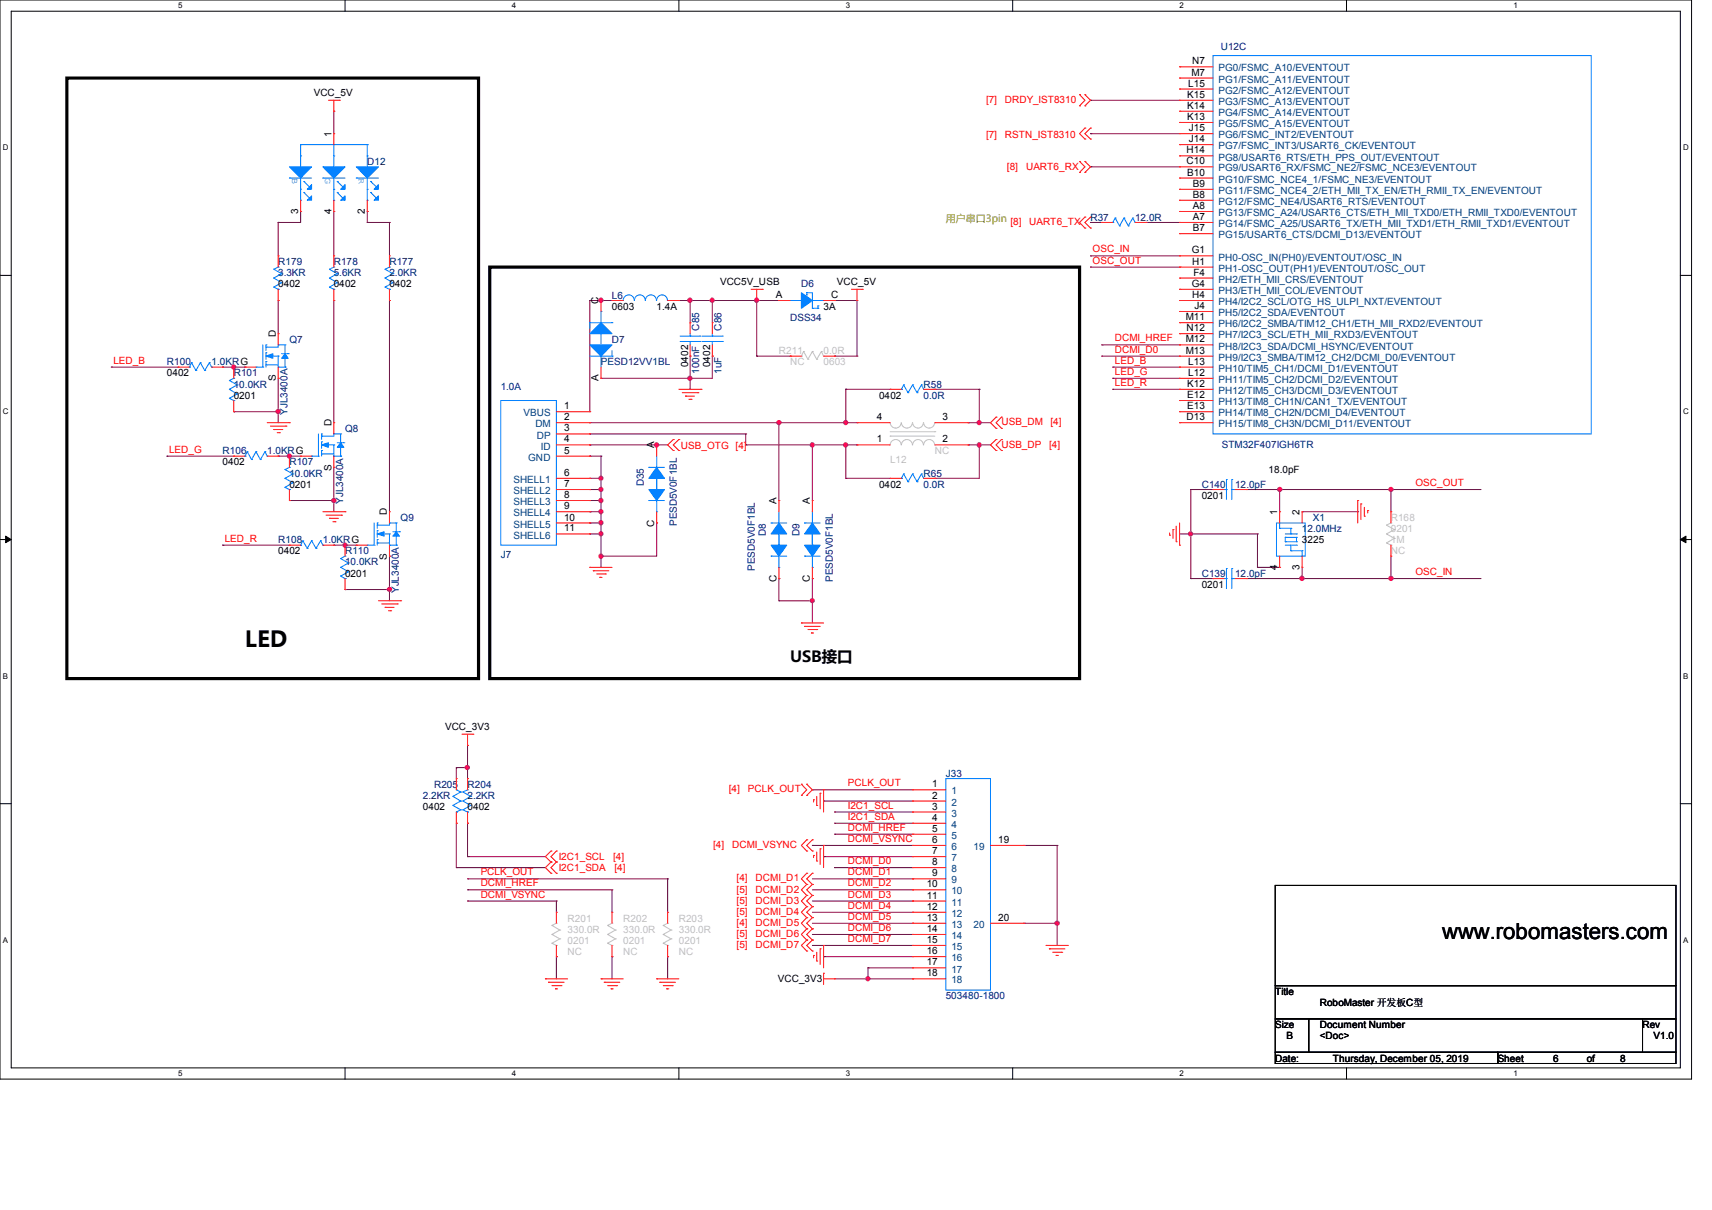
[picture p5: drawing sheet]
<svg xmlns="http://www.w3.org/2000/svg" width="297mm" height="210mm" viewBox="0 0 297 210" stroke-linecap="round" stroke-linejoin="round" font-family="sans-serif">
<path d="M0 0h293.5v187.3h-293.5zM1.9 1.9h289.6v183.4h-289.6z" fill="none" stroke="#000" stroke-width=".17"/>
<g fill="#fff">
<path d="M30.9 .2h.8v1.5h-.8z"/>
<path d="M30.9 185.5h.8v1.6h-.8z"/>
</g>
<path d="M59.9 0v1.9M59.9 185.3v2" fill="none" stroke="#000" stroke-width=".17"/>
<g fill="#fff">
<path d="M88.8 .2h.8v1.5h-.8z"/>
<path d="M88.8 185.5h.8v1.6h-.8z"/>
</g>
<path d="M117.8 0v1.9M117.8 185.3v2" fill="none" stroke="#000" stroke-width=".17"/>
<g fill="#fff">
<path d="M146.7 .2h.8v1.5h-.8z"/>
<path d="M146.7 185.5h.8v1.6h-.8z"/>
</g>
<path d="M175.7 0v1.9M175.7 185.3v2" fill="none" stroke="#000" stroke-width=".17"/>
<g fill="#fff">
<path d="M204.6 .2h.8v1.5h-.8z"/>
<path d="M204.6 185.5h.8v1.6h-.8z"/>
</g>
<path d="M233.6 0v1.9M233.6 185.3v2" fill="none" stroke="#000" stroke-width=".17"/>
<g fill="#fff">
<path d="M262.6 .2h.7v1.5h-.7z"/>
<path d="M262.6 185.5h.7v1.6h-.7z"/>
<path d="M.5 24.8h1v1.6h-1z"/>
<path d="M292 24.8h1v1.6h-1z"/>
<path d="M.5 70.7h1v1.5h-1z"/>
<path d="M292 70.7h1v1.5h-1z"/>
</g>
<path d="M0 47.8h1.9M291.5 47.8h2" fill="none" stroke="#000" stroke-width=".17"/>
<g fill="#fff">
<path d="M.5 116.5h.9v1.6h-.9z"/>
<path d="M292 116.5h.9v1.6h-.9z"/>
</g>
<path d="M0 93.6h1.9M291.5 93.6h2" fill="none" stroke="#000" stroke-width=".17"/>
<path d="M1 93l.9 .6-.9 .6zM291.5 93.6l1-.6v1.2z" fill="#000" stroke="#000" stroke-width=".17"/>
<g fill="#fff">
<path d="M.5 162.4h.9v1.5h-.9z"/>
<path d="M292 162.4h.9v1.5h-.9z"/>
</g>
<path d="M0 139.5h1.9M291.5 139.5h2M221.2 153.7h69.5v17.4h-69.5zM221.2 171.1h69.5v5.7h-69.5zM221.2 176.8h5.8v5.8h-5.8zM227 176.8h57.9v5.8h-57.9zM284.9 176.8h5.8v5.8h-5.8zM221.2 182.6h38.6v2h-38.6zM259.8 182.6h30.9v2h-30.9z" fill="none" stroke="#000" stroke-width=".17"/>
<path d="M11.6 13.5h71.4v104.3h-71.4zM85 46.4h102.3v71.4h-102.3z" fill="none" stroke="#000" stroke-width=".55"/>
<g fill="none" stroke="#800040" stroke-width=".17">
<path d="M57.9 19.3h.1M57.9 19.3v3.9M189.2 17.4h.1M189.2 17.4h15.4M48.3 38.6h.1M48.3 38.6v5.8M52.2 36.7h.1M52.2 36.7v1.9h-3.9M57.9 36.7h.1M57.9 36.7v7.7M63.7 38.6h.1M63.7 36.7h.1"/>
<path d="M63.7 38.6h3.9M63.7 36.7v1.9M67.6 38.6h.1M67.6 38.6v5.8M189.2 23.2h.1M189.2 38.6h.1M189.2 29h.1M189.2 23.2h15.4M189.2 38.6h1.9M189.2 29h15.4M198.8 38.6h.1M198.8 38.6h5.8"/>
<path d="M48.3 52.2h.1M48.3 52.2v5.7M57.9 52.2h.1M57.9 52.2v21.2M67.6 52.2h.1M67.6 52.2v36.6M102.3 52.2h.1M102.3 52.2h3.9M102.3 52.2v19.3M104.3 52.2h.1M117.8 52.2h.1M117.8 52.2h17.3"/>
<path d="M119.7 52.2h.1M119.7 52.2v3.8M123.6 52.2h.1M123.6 52.2v3.8M131.3 52.2h.1M131.3 52.2v9.6M144.8 52.2h.1M144.8 52.2h3.9v9.6M189.2 46.4h.1M189.2 44.4h.1M189.2 46.4h15.4M189.2 44.4h15.4"/>
<path d="M191.1 59.9h.1M191.1 59.9h13.5M19.3 63.7h.1M19.3 63.7h11.6M29 79.2h.1M29 79.2h11.6M38.6 63.7h.1M38.6 63.7h3.9M40.6 71.5h.1M40.6 63.7h.1M40.6 71.5h7.7M48.3 65.7h.1"/>
<path d="M48.3 71.5h.1M48.3 79.2h.1M48.3 65.7v7.7M48.3 79.2h3.9M50.2 79.2h.1M102.3 73.4h.1M102.3 79.2h.1M102.3 75.3h.1M102.3 77.2h.1M102.3 79.2h2M102.3 73.4h46.4M102.3 77.2h13.5"/>
<path d="M102.3 75.3h27.1M104.3 65.7h.1M104.3 79.2h.1M104.3 79.2v19.3M113.9 77.2h.1M119.7 61.8h.1M119.7 65.7h.1M119.7 61.8v5.8M123.6 61.8h.1M123.6 61.8v3.9h-19.3M129.4 77.2h.1M129.4 75.3h.1"/>
<path d="M129.4 77.2h19.3M129.4 75.3v1.9M131.3 61.8h.1M131.3 61.8h5.8M135.1 73.4h.1M135.1 73.4v13.5M137.1 61.8h.1M140.9 77.2h.1M140.9 77.2v9.7M144.8 61.8h.1M144.8 61.8h3.9M146.7 73.4h.1"/>
<path d="M146.7 77.2h.1M146.7 67.6h.1M146.7 67.6h7.7M146.7 67.6v5.8M146.7 77.2v5.8M148.7 61.8h.1M162.2 67.6h.1M162.2 67.6h7.7M168 73.4h.1M168 77.2h.1M168 73.4h3.8M168 77.2h3.8"/>
<path d="M169.9 73.4h.1M169.9 77.2h.1M169.9 67.6h.1M169.9 77.2v5.8h-7.7M169.9 67.6v5.8M191.1 61.8h.1M191.1 61.8h13.5M193 63.7h.1M193 65.7h.1M193 67.6h.1M193 63.7h11.6M193 65.7h11.6"/>
<path d="M193 67.6h11.6M38.6 94.6h.1M38.6 94.6h11.6M50.2 86.9h.1M50.2 86.9h7.7M57.9 81.1h.1M57.9 86.9h.1M57.9 94.6h.1M57.9 81.1v7.7M57.9 94.6h3.9M59.9 94.6h.1M67.6 96.5h.1"/>
<path d="M67.6 96.5v7.8M102.3 88.8h.1M102.3 92.7h.1M102.3 85h.1M102.3 83h.1M102.3 90.8h.1M102.3 86.9h.1M102.3 85h2M102.3 86.9h2M102.3 83h2M102.3 88.8h2M102.3 92.7h2"/>
<path d="M102.3 90.8h2M104.3 86.9h.1M104.3 85h.1M104.3 83h.1M104.3 92.7h.1M104.3 90.8h.1M104.3 88.8h.1M104.3 96.5h.1M113.9 90.8h.1M113.9 90.8v5.7h-9.6M146.7 83h.1M146.7 83h7.7"/>
<path d="M162.2 83h.1M204.6 92.7h13.5M206.6 85h.1M206.6 92.7h.1M206.6 85h3.8M206.6 85v15.4M216.2 85h40.6M218.1 98.5h.1M218.1 92.7h.1M218.1 98.5h3.9M218.1 92.7v5.8M222 85h.1"/>
<path d="M222 85v3.8M225.9 88.8h9.6M225.9 98.5v1.9M235.5 88.8h.1M241.3 85h.1M241.3 85v3.8M241.3 96.5v3.9M256.8 85h.1M59.9 102.3h.1M59.9 102.3h7.7M67.6 102.3h.1M135.1 100.4h.1"/>
<path d="M135.1 104.3h.1M135.1 100.4v3.9M135.1 104.3h5.8M140.9 104.3h.1M140.9 100.4h.1M140.9 100.4v7.7M206.6 100.4h.1M206.6 100.4h3.8M216.2 100.4h40.6M225.9 100.4h.1M241.3 100.4h.1M256.8 100.4h.1"/>
<path d="M79.2 133.2h.1M79.2 133.2h1.9M79.2 133.2v1.9M81.1 129.4h.1M81.1 133.2h.1M81.1 129.4v5.7M140.9 137.1h.1M140.9 137.1h17.4M142.9 139h.1M142.9 139h15.4M79.2 150.6h.1M79.2 142.9h.1"/>
<path d="M79.2 150.6h15.4M79.2 142.9v7.7M81.1 152.5h.1M81.1 154.4h.1M81.1 156.4h.1M81.1 148.7h.1M81.1 142.9h.1M81.1 148.7h13.5M81.1 152.5h34.7M81.1 154.4h25.1M81.1 156.4h15.4M81.1 142.9v5.8"/>
<path d="M96.5 156.4h.1M96.5 156.4v1.9M106.2 154.4h.1M106.2 154.4v3.9M115.8 152.5h.1M115.8 152.5v5.8M140.9 146.7h.1M140.9 146.7h17.4M140.9 152.5h17.4M140.9 154.4h17.4M140.9 156.4h17.4M140.9 158.3h17.4"/>
<path d="M142.9 148.7h.1M142.9 148.7h15.4M144.8 140.9h.1M144.8 142.9h.1M144.8 144.8h.1M144.8 150.6h.1M144.8 140.9h13.5M144.8 142.9h13.5M144.8 150.6h13.5M144.8 144.8h13.5M158.3 152.5h.1M158.3 154.4h.1"/>
<path d="M158.3 156.4h.1M158.3 158.3h.1M177.6 146.7h5.8M183.4 146.7h.1M183.4 146.7v17.4M96.5 166h.1M96.5 166v3.9M106.2 166h.1M106.2 166v3.9M115.8 166h.1M115.8 166v3.9M140.9 160.2h17.4"/>
<path d="M140.9 162.2h17.4M140.9 164.1h17.4M142.9 166h.1M142.9 166h15.4M144.8 169.9h13.5M150.6 169.9h.1M150.6 168h.1M150.6 168h7.7M150.6 168v1.9M158.3 169.9h.1M158.3 160.2h.1M158.3 162.2h.1"/>
<path d="M158.3 164.1h.1M177.6 160.2h5.8M183.4 160.2h.1M183.4 164.1h.1"/>
</g>
<g fill="#f0f" stroke="#f0f" stroke-width=".17">
<circle cx="225.8" cy="100.4" r=".38"/>
<circle cx="222" cy="84.9" r=".37"/>
<circle cx="48.3" cy="71.4" r=".38"/>
<circle cx="40.5" cy="63.7" r=".36"/>
<circle cx="50.2" cy="79.1" r=".36"/>
<circle cx="57.9" cy="86.9" r=".38"/>
<circle cx="67.6" cy="102.3" r=".37"/>
<circle cx="59.8" cy="94.6" r=".36"/>
<circle cx="146.7" cy="73.3" r=".36"/>
<circle cx="169.9" cy="77.2" r=".37"/>
<circle cx="146.7" cy="77.2" r=".37"/>
<circle cx="169.9" cy="73.3" r=".36"/>
<circle cx="135.1" cy="73.3" r=".37"/>
<circle cx="140.9" cy="104.2" r=".36"/>
<circle cx="140.9" cy="77.2" r=".37"/>
<circle cx="119.7" cy="65.6" r=".37"/>
<circle cx="104.2" cy="52.1" r=".37"/>
<circle cx="104.2" cy="88.8" r=".36"/>
<circle cx="104.2" cy="96.5" r=".37"/>
<circle cx="104.2" cy="92.6" r=".36"/>
<circle cx="104.2" cy="84.9" r=".36"/>
<circle cx="104.2" cy="83" r=".36"/>
<circle cx="104.2" cy="90.7" r=".37"/>
<circle cx="104.2" cy="86.9" r=".37"/>
<circle cx="123.5" cy="52.1" r=".37"/>
<circle cx="119.7" cy="52.1" r=".38"/>
<circle cx="131.2" cy="52.1" r=".37"/>
<circle cx="113.9" cy="77.2" r=".37"/>
<circle cx="206.6" cy="92.6" r=".37"/>
<circle cx="241.3" cy="84.9" r=".37"/>
<circle cx="241.3" cy="100.4" r=".38"/>
<circle cx="183.4" cy="160.2" r=".37"/>
<circle cx="150.6" cy="169.9" r=".36"/>
<circle cx="81.1" cy="133.2" r=".37"/>
</g>
<g fill="none" stroke="#f00" stroke-width=".17">
<path d="M57 17.4h1.9M57.9 19.3h.1M57.9 17.4v1.9M58.9 17.4h.1M187.3 16.4h.1M187.3 18.4h.1M187.3 16.4l.9 1-.9 1M188.2 18.4h.1M188.2 16.4h.1M188.2 16.4l1 1-1 1M204.6 11.6h.1M204.6 13.5h.1"/>
<path d="M204.6 15.5h.1M204.6 17.4h.1M204.6 19.3h.1M204.6 17.4h5.8M204.6 11.6h5.8M204.6 13.5h5.8M204.6 15.5h5.8M204.6 19.3h5.8M52.2 36.7h.1M52.2 34.8v1.9M57.9 23.2h.1M57.9 36.7h.1"/>
<path d="M57.9 23.2v1.9M57.9 34.8v1.9M63.7 36.7h.1M63.7 34.8v1.9M187.3 28h.1M187.3 29.9h.1M187.3 28l.9 1-.9 .9M188.2 22.2h.1M188.2 24.1h.1M188.2 29.9h.1M188.2 28h.1M188.2 37.7h.1"/>
<path d="M188.2 39.6h.1M188.2 22.2l-.9 1 .9 .9M188.2 28l1 1-1 .9M188.2 37.7l-.9 .9 .9 1M189.2 22.2h.1M189.2 24.1h.1M189.2 37.7h.1M189.2 39.6h.1M189.2 22.2l-1 1 1 .9M189.2 37.7l-1 .9 1 1M191.1 38.6h.1M191.1 38.6h1.9"/>
<path d="M196.9 38.6h1.9M198.8 38.6h.1M204.6 21.3h.1M204.6 23.2h.1M204.6 25.1h.1M204.6 27.1h.1M204.6 29h.1M204.6 30.9h.1M204.6 32.9h.1M204.6 34.8h.1M204.6 36.7h.1M204.6 38.6h.1"/>
<path d="M204.6 21.3h5.8M204.6 23.2h5.8M204.6 25.1h5.8M204.6 27.1h5.8M204.6 29h5.8M204.6 30.9h5.8M204.6 32.9h5.8M204.6 34.8h5.8M204.6 36.7h5.8M204.6 38.6h5.8M48.3 52.2h.1M48.3 44.4h.1"/>
<path d="M48.3 57.9h.1M48.3 44.4v2M48.3 50.2v2M48.3 57.9v2M57.9 52.2h.1M57.9 44.4h.1M57.9 44.4v2M57.9 50.2v2M67.6 52.2h.1M67.6 44.4h.1M67.6 44.4v2M67.6 50.2v2"/>
<path d="M104.3 52.2h.1M104.3 52.2v1.9M106.2 52.2h.1M106.2 52.2h1.9M115.8 52.2h2M117.8 52.2h.1M119.7 56h.1M119.7 56v1.9M119.7 59.9v1.9M123.6 56h.1M123.6 56v1.9M123.6 59.9v1.9"/>
<path d="M130.3 50.2h1.9M131.3 52.2h.1M131.3 50.2v2M132.2 50.2h.1M135.1 52.2h.1M135.1 52.2h2M142.9 52.2h1.9M144.8 52.2h.1M147.7 50.2h1.9M148.7 52.2h.1M148.7 50.2v2M149.6 50.2h.1"/>
<path d="M204.6 40.6h.1M204.6 44.4h.1M204.6 46.4h.1M204.6 48.3h.1M204.6 50.2h.1M204.6 52.2h.1M204.6 54.1h.1M204.6 56h.1M204.6 57.9h.1M204.6 59.9h.1M204.6 50.2h5.8M204.6 52.2h5.8"/>
<path d="M204.6 40.6h5.8M204.6 44.4h5.8M204.6 46.4h5.8M204.6 48.3h5.8M204.6 54.1h5.8M204.6 56h5.8M204.6 57.9h5.8M204.6 59.9h5.8M30.9 63.7h.1M30.9 63.7h2M36.7 63.7h1.9M38.6 63.7h.1"/>
<path d="M40.6 79.2h.1M40.6 71.5h.1M40.6 63.7h.1M40.6 79.2h1.9M40.6 63.7v2M40.6 69.5v2M42.5 63.7h.1M42.5 63.7h1.9M46.4 73.4h3.8M46.4 79.2h1.9M46.9 74h2.7M47.5 74.5h.1"/>
<path d="M47.5 74.5h1.6M48.1 75.1h.4M48.3 79.2h.1M48.3 65.7h.1M48.3 63.7v2M48.5 75.1h.1M49.6 74h.1M50.2 73.4h.1M50.2 79.2h.1M50.2 79.2v1.9M52.2 79.2h.1M52.2 79.2h1.9"/>
<path d="M57.9 73.4h.1M57.9 73.4v1.9M57.9 79.2v1.9M96.5 73.4h5.8M96.5 71.5h5.8M96.5 79.2h5.8M96.5 77.2h5.8M96.5 75.3h5.8M102.3 71.5h.1M102.3 73.4h.1M102.3 75.3h.1M102.3 77.2h.1"/>
<path d="M102.3 79.2h.1M104.3 65.7h.1M104.3 63.7v2M113.9 77.2h.1M113.9 77.2v2M116.8 76.3h.1M116.8 78.2h.1M116.8 76.3l-1 .9 1 1M117.8 78.2h.1M117.8 76.3h.1M117.8 67.6h3.8M117.8 76.3l-1 .9 1 1"/>
<path d="M118.4 68.2h2.7M118.9 68.7h.1M118.9 68.7h1.6M119.5 69.3h.4M119.7 61.8h.1M119.9 69.3h.1M121.1 68.2h.1M121.6 67.6h.1M123.6 61.8h.1M137.1 61.8h.1M137.1 61.8h1.9M142.9 61.8h1.9"/>
<path d="M144.8 61.8h.1M148.7 77.2h.1M148.7 73.4h.1M148.7 73.4h5.7M148.7 77.2h5.7M154.4 67.6h.1M154.4 67.6h2M160.2 67.6h2M162.2 67.6h.1M162.2 73.4h5.8M162.2 77.2h5.8M168 77.2h.1"/>
<path d="M168 73.4h.1M172.8 72.4h.1M172.8 74.3h.1M172.8 76.3h.1M172.8 78.2h.1M172.8 72.4l-1 1 1 .9M172.8 76.3l-1 .9 1 1M173.7 74.3h.1M173.7 72.4h.1M173.7 78.2h.1M173.7 76.3h.1M173.7 72.4l-.9 1 .9 .9"/>
<path d="M173.7 76.3l-.9 .9 .9 1M204.6 61.8h.1M204.6 63.7h.1M204.6 65.7h.1M204.6 67.6h.1M204.6 69.5h.1M204.6 71.5h.1M204.6 73.4h.1M204.6 73.4h5.8M204.6 67.6h5.8M204.6 61.8h5.8M204.6 63.7h5.8"/>
<path d="M204.6 65.7h5.8M204.6 69.5h5.8M204.6 71.5h5.8M50.2 86.9h.1M50.2 94.6h.1M50.2 85v1.9M50.2 94.6h2M56 88.8h3.9M56 94.6h1.9M56.6 89.4h2.7M57.1 90h.1M57.1 90h1.6"/>
<path d="M57.7 90.6h.4M57.9 81.1h.1M57.9 94.6h.1M58.1 90.6h.1M59.3 89.4h.1M59.9 88.8h.1M59.9 94.6h.1M59.9 94.6v1.9M61.8 94.6h.1M61.8 94.6h1.9M67.6 96.5h.1M67.6 88.8h.1"/>
<path d="M67.6 88.8v2M67.6 94.6v1.9M96.5 88.8h5.8M96.5 85h5.8M96.5 83h5.8M96.5 86.9h5.8M96.5 90.8h5.8M96.5 92.7h5.8M102.3 98.5h.1M102.3 83h.1M102.3 85h.1M102.3 86.9h.1"/>
<path d="M102.3 88.8h.1M102.3 90.8h.1M102.3 92.7h.1M102.3 98.5h3.9M102.9 99.1h.1M102.9 99.1h2.7M103.5 99.6h1.5M105 99.6h.1M113.9 90.8h.1M113.9 88.8v2M135.1 86.9h.1M135.1 86.9v1.9"/>
<path d="M135.1 98.5v1.9M140.9 86.9h.1M140.9 86.9v1.9M140.9 98.5v1.9M154.4 83h.1M154.4 83h2M160.2 83h2M162.2 83h.1M202.9 92.9h.1M202.9 92.5v.4M203.5 91.9h.1M203.5 91.9v1.5"/>
<path d="M204 94h.1M204 91.3v2.7M204.6 94.6h.1M204.6 90.8v3.8M210.4 85h.1M210.4 85h1.9M214.3 85h1.9M216.2 85h.1M222 88.8h.1M222 98.5h.1M222 88.8v2M222 96.5v2"/>
<path d="M225.9 98.5h.1M225.9 88.8h.1M225.9 88.8v2M225.9 96.5v2M235.5 86.9h.1M235.5 86.9v3.9M236.1 87.5h.1M236.1 87.5v2.7M236.7 89.6h.1M236.7 88.1v1.5M237.3 88.6h.1M237.3 88.6v.4"/>
<path d="M241.3 96.5h.1M241.3 88.8h.1M241.3 88.8v2M241.3 94.6v1.9M59.9 102.3h.1M59.9 100.4v1.9M65.7 104.3h3.8M66.2 104.8h2.7M66.8 105.4h.1M66.8 105.4h1.6M67.4 106h.4M67.8 106h.1"/>
<path d="M68.9 104.8h.1M69.5 104.3h.1M104.1 100.2h.1M104.1 100.2h.3M135.1 100.4h.1M139 108.1h.1M139 108.1h3.9M139.6 108.7h.1M139.6 108.7h2.7M140.2 109.3h1.5M140.8 109.9h.1M140.8 109.9h.3"/>
<path d="M140.9 100.4h.1M141.7 109.3h.1M210.4 100.4h.1M210.4 100.4h1.9M214.3 100.4h1.9M216.2 100.4h.1M79.2 135.1h.1M79.2 135.1v2M80.1 127.4h1.9M81.1 129.4h.1M81.1 135.1h.1M81.1 127.4v2"/>
<path d="M81.1 135.1v2M82 127.4h.1M139 136.1h.1M139 138h.1M139 136.1l1 1-1 .9M140 138h.1M140 136.1h.1M140 136.1l.9 1-.9 .9M141.1 138.8h.1M141.1 138.8v.4M141.7 139.8h.1M141.7 138.2v1.6"/>
<path d="M142.3 137.7h.1M142.3 137.7v2.7M142.9 137.1h.1M142.9 137.1v3.8M158.3 137.1h.1M158.3 139h.1M158.3 137.1h5.8M158.3 139h5.8M79.2 142.9h.1M79.2 140.9v2M81.1 142.9h.1M81.1 140.9v2"/>
<path d="M95.6 147.7h.1M95.6 149.6h.1M95.6 151.6h.1M95.6 147.7l-1 1 1 .9M95.6 149.6l-1 1 1 1M96.5 149.6h.1M96.5 147.7h.1M96.5 151.6h.1M96.5 158.3h.1M96.5 147.7l-.9 1 .9 .9M96.5 149.6l-.9 1 .9 1M96.5 158.3v1.9"/>
<path d="M106.2 158.3h.1M106.2 158.3v1.9M115.8 158.3h.1M115.8 158.3v1.9M140 145.8h.1M140 147.7h.1M140 151.6h.1M140 153.5h.1M140 155.4h.1M140 157.4h.1M140 159.3h.1M140 145.8l-1 .9 1 1"/>
<path d="M140 151.6l-1 .9 1 1M140 153.5l-1 .9 1 1M140 155.4l-1 1 1 1M140 157.4l-1 .9 1 1M140 159.3l-1 .9 1 1M140.9 145.8h.1M140.9 147.7h.1M140.9 151.6h.1M140.9 153.5h.1M140.9 155.4h.1M140.9 157.4h.1M140.9 159.3h.1"/>
<path d="M140.9 145.8l-.9 .9 .9 1M140.9 151.6l-.9 .9 .9 1M140.9 153.5l-.9 .9 .9 1M140.9 155.4l-.9 1 .9 1M140.9 157.4l-.9 .9 .9 1M140.9 159.3l-.9 .9 .9 1M141.1 148.5h.1M141.1 148.5v.3M141.7 149.4h.1M141.7 147.9v1.5M142.3 147.3h.1M142.3 147.3v2.7"/>
<path d="M142.9 146.7h.1M142.9 146.7v3.9M158.3 140.9h.1M158.3 142.9h.1M158.3 144.8h.1M158.3 146.7h.1M158.3 148.7h.1M158.3 150.6h.1M158.3 152.5h.1M158.3 154.4h.1M158.3 156.4h.1M158.3 158.3h.1"/>
<path d="M158.3 140.9h5.8M158.3 142.9h5.8M158.3 144.8h5.8M158.3 146.7h5.8M158.3 148.7h5.8M158.3 150.6h5.8M158.3 152.5h5.8M158.3 154.4h5.8M158.3 156.4h5.8M158.3 158.3h5.8M171.8 146.7h5.8M177.6 146.7h.1"/>
<path d="M94.6 169.9h.1M94.6 169.9h3.9M95.2 170.5h.1M95.2 170.5h2.7M95.8 171.1h1.5M96.4 171.6h.1M96.4 171.6h.3M96.5 166h.1M96.5 164.1v1.9M97.3 171.1h.1M104.3 169.9h.1M104.3 169.9h3.8"/>
<path d="M104.8 170.5h.1M104.8 170.5h2.7M105.4 171.1h1.6M106 171.6h.1M106 171.6h.4M106.2 166h.1M106.2 164.1v1.9M107 171.1h.1M113.9 169.9h.1M113.9 169.9h3.9M114.5 170.5h.1M114.5 170.5h2.7"/>
<path d="M115.1 171.1h1.5M115.7 171.6h.1M115.7 171.6h.3M115.8 166h.1M115.8 164.1v1.9M116.6 171.1h.1M140 161.2h.1M140 163.2h.1M140 165.1h.1M140 161.2l-1 1 1 1M140 163.2l-1 .9 1 1M140.9 161.2h.1"/>
<path d="M140.9 163.2h.1M140.9 165.1h.1M140.9 161.2l-.9 1 .9 1M140.9 163.2l-.9 .9 .9 1M141.1 165.8h.1M141.1 165.8v.4M141.7 166.8h.1M141.7 165.3v1.5M142.3 164.7h.1M142.3 164.7v2.7M142.9 164.1h.1M142.9 168.9h.1"/>
<path d="M142.9 164.1v3.9M142.9 168.9v2M142.9 169.9h1.9M144.8 169.9h.1M158.3 160.2h.1M158.3 162.2h.1M158.3 164.1h.1M158.3 166h.1M158.3 168h.1M158.3 169.9h.1M158.3 164.1h5.8M158.3 169.9h5.8"/>
<path d="M158.3 160.2h5.8M158.3 162.2h5.8M158.3 166h5.8M158.3 168h5.8M171.8 160.2h5.8M177.6 160.2h.1M181.5 164.1h.1M181.5 164.1h3.8M182 164.7h.1M182 164.7h2.7M182.6 165.3h1.6M183.2 165.8h.1"/>
<path d="M183.2 165.8h.4M184.2 165.3h.1"/>
</g>
<g fill="none" stroke="#0080ff" stroke-width=".17">
<path d="M210.4 9.7h65.7v65.6h-65.7zM50.2 30.9h.1M50.2 30.9h3.9M52.2 27.1h.1M52.2 32.9h.1M52.2 25.1h.1M52.2 34.8h.1M52.2 25.1v3.9M52.2 30.9v3.9M52.2 25.1h11.5M52.7 31.5h.1M52.7 33.4h.1"/>
<path d="M52.7 31.5l1 .9M52.7 33.4l1 1M56 30.9h.1M56 30.9h3.9M57.9 32.9h.1M57.9 27.1h.1M57.9 25.1h.1M57.9 34.8h.1M57.9 25.1v3.9M57.9 30.9v3.9M58.5 31.5h.1M58.5 33.4h.1"/>
<path d="M58.5 31.5l1 .9M58.5 33.4l1 1M61.8 30.9h.1M61.8 30.9h3.9M63.7 32.9h.1M63.7 27.1h.1M63.7 25.1h.1M63.7 34.8h.1M63.7 25.1v3.9M63.7 30.9v3.9M64.3 31.5h.1M64.3 33.4h.1"/>
<path d="M64.3 31.5l1 .9M64.3 33.4l1 1M193 38.6h.1M193.5 37.8h.1M193.5 37.8l-.5 .8M193.5 37.8l.7 1.4M194.2 39.2h.1M195 37.8h.1M195 37.8l-.8 1.4M195 37.8l.7 1.4M195.7 39.2h.1M196.5 37.8h.1"/>
<path d="M196.5 37.8l-.8 1.4M196.5 37.8l.4 .8M196.9 38.6h.1M45.6 59.9v3.8M46.1 59.9h.1M46.1 59.9v.9M47.5 49.8h.1M47.5 48.3h.1M47.5 46.7h.1M47.5 49.8l.8 .4M47.5 48.3l1.4 .8M47.5 46.7l1.4 .8"/>
<path d="M48.3 50.2h.1M48.3 46.4h.1M48.3 59.9h.1M48.3 46.4l-.8 .3M48.3 59.9v.3h-2.2M48.3 59.9h1.1M48.9 49.1h.1M48.9 47.5h.1M48.9 49.1l-1.4 .7M48.9 47.5l-1.4 .8M49.4 59.9h.1M49.4 59.9v3.8"/>
<path d="M57.1 49.8h.1M57.1 48.3h.1M57.1 46.7h.1M57.1 49.8l.8 .4M57.1 48.3l1.4 .8M57.1 46.7l1.4 .8M57.9 50.2h.1M57.9 46.4h.1M57.9 46.4l-.8 .3M58.5 49.1h.1M58.5 47.5h.1M58.5 49.1l-1.4 .7"/>
<path d="M58.5 47.5l-1.4 .8M66.8 49.8h.1M66.8 48.3h.1M66.8 46.7h.1M66.8 49.8l.8 .4M66.8 48.3l1.4 .8M66.8 46.7l1.4 .8M67.6 50.2h.1M67.6 46.4h.1M67.6 46.4l-.8 .3M68.2 49.1h.1M68.2 47.5h.1"/>
<path d="M68.2 49.1l-1.4 .7M68.2 47.5l-1.4 .8M102.3 56h.1M102.3 56v1M102.3 56h3.9M104.3 57.9h.1M104.3 54.1h.1M104.3 54.1v1.9M104.3 57.9v2M106.2 56h.1M110 52.2a.95 .95 0 0 0-.9-1 .95 .95 0 0 0-1 1M111.9 52.2a.93 .93 0 0 0-.9-1 .93 .93 0 0 0-.9 1"/>
<path d="M113.9 52.2a.95 .95 0 0 0-1-1 .95 .95 0 0 0-.9 1M115.8 52.2a.93 .93 0 0 0-1-1 .93 .93 0 0 0-.9 1M118 59.3h3.5M118 58.3h3.5M119.7 58.3h.1M119.7 59.3h.1M119.7 57.9v.4M119.7 59.3v.6M121.5 59.3h.1M121.5 58.3h.1M121.8 59.3h3.5M121.8 58.3h3.5"/>
<path d="M123.6 58.3h.1M123.6 59.3h.1M123.6 57.9v.4M123.6 59.3v.6M125.3 59.3h.1M125.3 58.3h.1M137.1 52.2h1.9M139 52.2h.1M140 50.8h.1M140 51.2h.1M140 50.8h.9v2.7M140 50.8v.4"/>
<path d="M140.9 53.5h.1M140.9 52.2h2M140.9 53.5h1M141.9 53.5h.1M141.9 53.1h.1M141.9 53.1v.4M142.9 52.2h.1M32.9 63.7h.1M33.2 62.9h.1M33.2 62.9l-.3 .8M33.2 62.9l.8 1.4M34 64.3h.1"/>
<path d="M34.8 62.9h.1M34.8 62.9l-.8 1.4M34.8 62.9l.7 1.4M35.5 64.3h.1M36.3 62.9h.1M36.3 62.9l-.8 1.4M36.3 62.9l.4 .8M36.7 63.7h.1M39.8 69.1h.1M39.8 67.6h.1M39.8 66h.1M39.8 69.1l.8 .4"/>
<path d="M39.8 67.6l1.3 .8M39.8 66l1.3 .8M40.6 69.5h.1M40.6 65.7h.1M40.6 65.7l-.8 .3M41.1 68.4h.1M41.1 66.8h.1M41.1 68.4l-1.3 .7M41.1 66.8l-1.3 .8M42.5 79.2h.1M42.9 78.4h.1M42.9 78.4l-.4 .8"/>
<path d="M42.9 78.4l.7 1.4M43.6 79.8h.1M44.4 78.4h.1M44.4 63.7h.1M44.4 78.4l-.8 1.4M44.4 78.4l.8 1.4M44.4 63.7h1.2M45.2 79.8h.1M45.6 63.7h.1M46 78.4h.1M46 78.4l-.8 1.4M46 78.4l.4 .8"/>
<path d="M46.1 61.2h.1M46.1 60.2h.1M46.1 62.7h.1M46.1 63.3h.1M46.1 61.8h2.2M46.1 61.2v1.2M46.1 62.7v1M46.1 63.3h2.2M46.4 79.2h.1M48.3 61.8h.1M48.3 63.7h.1M48.3 61.8v1.9"/>
<path d="M48.3 63.7h1.1M48.9 61.4h1.1M49.4 63.7h.1M50 61.4h.1M54.1 79.2h.1M54.1 79.2h1.1M55.2 79.2h.1M55.2 75.3v3.9M55.8 76.7h.1M55.8 75.7h.1M55.8 78.2h.1M55.8 75.3h.1"/>
<path d="M55.8 78.8h.1M55.8 75.3v1M55.8 76.7v1.1M55.8 78.2v1M55.8 77.2h2.1M55.8 78.8h2.1M57.9 77.2h.1M57.9 79.2h.1M57.9 75.3h.1M57.9 75.3v.4h-2.1M57.9 77.2v2M57.9 79.2h1.2"/>
<path d="M57.9 75.3h1.2M58.5 76.8h1.1M59.1 79.2h.1M59.1 75.3h.1M59.1 75.3v3.9M59.6 76.8h.1M86.9 69.5h9.6v25.1h-9.6zM102.3 61.8h3.9M104.3 61.8h.1M104.3 61.8v1.9M106.2 61.8h.1M106.2 60.8v1"/>
<path d="M113.9 79.2v9.6M156.4 67.6h.1M156.8 66.8h.1M156.8 66.8l-.4 .8M156.8 66.8l.7 1.4M157.5 68.2h.1M158.3 66.8h.1M158.3 66.8l-.8 1.4M158.3 66.8l.8 1.4M159.1 68.2h.1M159.9 66.8h.1M159.9 66.8l-.8 1.4"/>
<path d="M159.9 66.8l.3 .8M160.2 67.6h.1M49.4 84.6h.1M49.4 83h.1M49.4 81.5h.1M49.4 84.6l.8 .4M49.4 83l1.4 .8M49.4 81.5l1.4 .8M50.2 85h.1M50.2 81.1h.1M50.2 81.1l-.8 .4M50.8 83.8h.1"/>
<path d="M50.8 82.3h.1M50.8 83.8l-1.4 .8M50.8 82.3l-1.4 .7M52.2 94.6h.1M52.5 93.9h.1M52.5 93.9l-.3 .7M52.5 93.9l.8 1.3M53.3 95.2h.1M54.1 93.9h.1M54.1 93.9l-.8 1.3M54.1 93.9l.7 1.3M54.8 95.2h.1"/>
<path d="M55.6 93.9h.1M55.6 93.9l-.8 1.3M55.6 93.9l.4 .7M56 94.6h.1M59.1 100h.1M59.1 98.5h.1M59.1 96.9h.1M59.1 100l.8 .4M59.1 98.5l1.4 .7M59.1 96.9l1.4 .8M59.9 96.5h.1M59.9 96.5l-.8 .4"/>
<path d="M60.5 99.2h.1M60.5 97.7h.1M60.5 99.2l-1.4 .8M60.5 97.7l-1.4 .8M63.7 94.6h.1M63.7 94.6h1.2M64.9 94.6h.1M64.9 90.8v3.8M65.4 92.1h.1M65.4 91.1h.1M65.4 93.6h.1M65.4 90.8h.1"/>
<path d="M65.4 94.2h.1M65.4 90.8v.9M65.4 92.1v1.2M65.4 93.6v1M65.4 92.7h2.2M65.4 94.2h2.2M67.6 92.7h.1M67.6 94.6h.1M67.6 90.8h.1M67.6 90.8h1.1M67.6 90.8v.3h-2.2M67.6 92.7v1.9"/>
<path d="M67.6 94.6h1.1M68.2 92.3h1.1M68.7 94.6h.1M68.7 90.8h.1M68.7 90.8v3.8M69.3 92.3h.1M112.6 86.9h.1M112.6 81.1h.1M112.6 86.9h2.7M112.6 81.1h2.7M113.9 88.8h.1M113.9 85h.1"/>
<path d="M133.8 96.5h.1M133.8 90.8h.1M133.8 96.5h2.7M133.8 90.8h2.7M135.1 98.5h.1M135.1 94.6h.1M135.1 88.8v9.7M139.6 96.5h.1M139.6 90.8h.1M139.6 96.5h2.7M139.6 90.8h2.7M140.9 98.5h.1"/>
<path d="M140.9 94.6h.1M140.9 88.8v9.7M156.4 83h.1M156.8 82.3h.1M156.8 82.3l-.4 .7M156.8 82.3l.7 1.3M157.5 83.6h.1M158.3 82.3h.1M158.3 82.3l-.8 1.3M158.3 82.3l.8 1.3M159.1 83.6h.1M159.9 82.3h.1"/>
<path d="M159.9 82.3l-.8 1.3M159.9 82.3l.3 .7M160.2 83h.1M212.3 85h.5M212.8 85h.1M212.8 83.2h.1M212.8 98.7h.1M212.8 83.2v3.5M212.8 98.7v3.5M213.7 83.2h.1M213.7 85h.1M213.7 98.7h.1"/>
<path d="M213.7 85h.6M213.7 83.2v3.5M213.7 98.7v3.5M221.4 90.8h5v5.7h-5zM222 91.7h.1M222 91.7h1.9M222 90.8v.9M223 94h.1M223 93.3h.1M223 92.7h1.9M223 94.6h1.9M223 93.3v.7"/>
<path d="M223 94h1.9M223 93.3h1.9M223.9 95.6h.1M223.9 91.7h.1M223.9 92.7h.1M223.9 91.7v1M223.9 94.6v1M223.9 95.6h2M224.9 92.7h.1M224.9 94.6h.1M224.9 94h.1M224.9 93.3h.1"/>
<path d="M224.9 93.3v.7M225.9 95.6h.1M225.9 96.5h.1M225.9 95.6v.9M59.9 100.4h.1M212.3 100.4h.5M212.8 100.4h.1M213.7 100.4h.1M213.7 100.4h.6M78.6 139.8h.1M78.6 138.2h.1M78.6 139.8l1.3 .7"/>
<path d="M78.6 138.2l1.3 .8M79.2 137.1h.1M79.2 137.1l.7 .4M79.9 139h.1M79.9 137.5h.1M79.9 139l-1.3 .8M79.9 137.5l-1.3 .7M80.3 139h.1M80.3 137.5h.1M80.3 139l1.4 .8M80.3 137.5l1.4 .7M81.1 137.1h.1"/>
<path d="M81.1 137.1l-.8 .4M81.7 139.8h.1M81.7 138.2h.1M81.7 139.8l-1.4 .7M81.7 138.2l-1.4 .8M164.1 135.1h7.7v36.7h-7.7zM79.2 140.9h.1M79.9 140.5h.1M79.9 140.5l-.7 .4M80.3 140.5h.1M80.3 140.5l.8 .4M81.1 140.9h.1"/>
</g>
<g fill="#0080ff" stroke="#0080ff" stroke-width=".17">
<path d="M61.8 29h3.9l-2 1.9z"/>
<path d="M65.7 32v.9h-.8z"/>
<path d="M59.9 32v.9h-.8z"/>
<path d="M56 29h3.9l-2 1.9z"/>
<path d="M65.7 34v.8h-.8z"/>
<path d="M59.9 34v.8h-.8z"/>
<path d="M54.1 32v.9h-.8z"/>
<path d="M54.1 34v.8h-.8z"/>
<path d="M50.2 29h3.9l-1.9 1.9z"/>
<path d="M55.8 77.2l1.2-.4v.8z"/>
<path d="M102.3 59.9h3.9l-1.9 1.9z"/>
<path d="M102.3 57.9l2-1.9 1.9 1.9z"/>
<path d="M65.4 92.7l1.2-.4v.7z"/>
<path d="M46.1 61.8l1.2-.4v.8z"/>
<path d="M139 50.8l1.9 1.4-1.9 1.3z" fill-rule="evenodd"/>
<path d="M59.1 76.8l.5 .8h-1.1z" fill-rule="evenodd"/>
<path d="M139.6 94.6h2.7l-1.4 1.9z" fill-rule="evenodd"/>
<path d="M140.9 90.8l1.4 1.9h-2.7z" fill-rule="evenodd"/>
<path d="M133.8 94.6h2.7l-1.4 1.9z" fill-rule="evenodd"/>
<path d="M135.1 90.8l1.4 1.9h-2.7z" fill-rule="evenodd"/>
<path d="M68.7 92.3l.6 .7h-1.1z" fill-rule="evenodd"/>
<path d="M49.4 61.4l.6 .8h-1.1z" fill-rule="evenodd"/>
<path d="M112.6 85h2.7l-1.4 1.9z" fill-rule="evenodd"/>
<path d="M113.9 81.1l1.4 1.9h-2.7z" fill-rule="evenodd"/>
</g>
<g fill="none" stroke="#c0c0c0" stroke-width=".17">
<path d="M139 61.8h.1M139.4 61h.1M139.4 61l-.4 .8M139.4 61l.8 1.4M140.2 62.4h.1M140.9 61h.1M140.9 61l-.7 1.4M140.9 61l.8 1.4M141.7 62.4h.1M142.5 61h.1M142.5 61l-.8 1.4M142.5 61l.4 .8"/>
<path d="M142.9 61.8h.1M154.4 73.4a.95 .95 0 0 0 1 .9 .95 .95 0 0 0 .9-.9M154.4 77.2a.95 .95 0 0 1 1-.9 .95 .95 0 0 1 .9 .9M154.4 75.7h.1M154.4 74.9h7.8M154.4 75.7h7.8M156.4 73.4a.95 .95 0 0 0 .9 .9 .95 .95 0 0 0 1-.9M156.4 77.2a.95 .95 0 0 1 .9-.9 .95 .95 0 0 1 1 .9M158.3 73.4a.95 .95 0 0 0 1 .9 .95 .95 0 0 0 .9-.9 .95 .95 0 0 0 1 .9 .95 .95 0 0 0 .9-.9M158.3 77.2a.93 .93 0 0 1 1-.9 .93 .93 0 0 1 .9 .9 .97 .97 0 0 1 1-.9 .97 .97 0 0 1 .9 .9M162.2 74.9h.1M240.5 94.2h.1"/>
<path d="M240.5 92.7h.1M240.5 91.1h.1M240.5 94.2l.8 .4M240.5 92.7l1.4 .7M240.5 91.1l1.4 .8M241.3 94.6h.1M241.3 90.8h.1M241.3 90.8l-.8 .3M241.9 93.4h.1M241.9 91.9h.1M241.9 93.4l-1.4 .8M241.9 91.9l-1.4 .8"/>
<path d="M95.8 163.7h.1M95.8 162.2h.1M95.8 160.6h.1M95.8 163.7l.7 .4M95.8 162.2l1.3 .7M95.8 160.6l1.3 .8M96.5 164.1h.1M96.5 160.2h.1M96.5 160.2l-.7 .4M97.1 162.9h.1M97.1 161.4h.1M97.1 162.9l-1.3 .8"/>
<path d="M97.1 161.4l-1.3 .8M105.4 163.7h.1M105.4 162.2h.1M105.4 160.6h.1M105.4 163.7l.8 .4M105.4 162.2l1.4 .7M105.4 160.6l1.4 .8M106.2 164.1h.1M106.2 160.2h.1M106.2 160.2l-.8 .4M106.8 162.9h.1M106.8 161.4h.1"/>
<path d="M106.8 162.9l-1.4 .8M106.8 161.4l-1.4 .8M115.1 163.7h.1M115.1 162.2h.1M115.1 160.6h.1M115.1 163.7l.7 .4M115.1 162.2l1.3 .7M115.1 160.6l1.3 .8M115.8 164.1h.1M115.8 160.2h.1M115.8 160.2l-.7 .4M116.4 162.9h.1"/>
<path d="M116.4 161.4h.1M116.4 162.9l-1.3 .8M116.4 161.4l-1.3 .8"/>
</g>
<g font-size="3.9">
<text x="42.5" y="112.2">LED</text>
<text x="250.2" y="162.9">www.robomasters.com</text>
</g>
<text font-size="2.7" x="137.1" y="114.8">USB接口</text>
<g font-size="1.7">
<text x="206.8" y="11.2">N7</text>
<text x="54.4" y="16.7">VCC_5V</text>
<text x="206" y="17">K15</text>
<text x="206.1" y="15">L15</text>
<text x="206.7" y="13.1">M7</text>
<text x="57.5" y="23.7" transform="rotate(-90 57.5 23.7)">1</text>
<text x="206" y="18.9">K14</text>
<text x="206" y="20.8">K13</text>
<text x="206.2" y="22.8">J15</text>
<text x="205.8" y="26.6">H14</text>
<text x="205.8" y="28.5">C10</text>
<text x="206.2" y="24.7">J14</text>
<text x="206" y="30.5">B10</text>
<text x="206.9" y="32.4">B9</text>
<text x="206.9" y="34.3">B8</text>
<text x="51.7" y="37.1" transform="rotate(-90 51.7 37.1)">3</text>
<text x="57.5" y="37.1" transform="rotate(-90 57.5 37.1)">4</text>
<text x="63.3" y="37.1" transform="rotate(-90 63.3 37.1)">2</text>
<text x="206.9" y="36.3">A8</text>
<text x="206.9" y="38.2">A7</text>
<text x="206.9" y="40.1">B7</text>
<text x="206.7" y="44">G1</text>
<text x="206.8" y="45.9">H1</text>
<text x="207" y="47.8">F4</text>
<text x="48.3" y="49.9">0402</text>
<text x="57.9" y="49.9">0402</text>
<text x="67.6" y="49.9">0402</text>
<text x="103.8" y="52.7" transform="rotate(-90 103.8 52.7)">C</text>
<text x="106.2" y="53.8">0603</text>
<text x="113.9" y="53.8">1.4A</text>
<text x="124.9" y="49.5">VCC5V_USB</text>
<text x="134.6" y="51.7">A</text>
<text x="142.9" y="53.8">3A</text>
<text x="144.2" y="51.7">C</text>
<text x="145.2" y="49.5">VCC_5V</text>
<text x="206.7" y="49.8">G4</text>
<text x="206.8" y="51.7">H4</text>
<text x="207.2" y="53.6">J4</text>
<text x="47.8" y="58.5" transform="rotate(-90 47.8 58.5)">D</text>
<text x="205.7" y="55.6">M11</text>
<text x="205.7" y="59.4">M12</text>
<text x="205.8" y="57.5">N12</text>
<text x="29" y="65.3">0402</text>
<text x="119.4" y="63.7" transform="rotate(-90 119.4 63.7)">0402</text>
<text x="123.2" y="63.7" transform="rotate(-90 123.2 63.7)">0402</text>
<text x="205.7" y="61.4">M13</text>
<text x="206.1" y="63.3">L13</text>
<text x="206.1" y="65.2">L12</text>
<text x="40.6" y="69.2">0201</text>
<text x="47.8" y="66.2" transform="rotate(-90 47.8 66.2)">S</text>
<text x="97.9" y="71">1</text>
<text x="103.8" y="66.2" transform="rotate(-90 103.8 66.2)">A</text>
<text x="152.5" y="69.2">0402</text>
<text x="206" y="67.1">K12</text>
<text x="206" y="69.1">E12</text>
<text x="206" y="71">E13</text>
<text x="57.5" y="74" transform="rotate(-90 57.5 74)">D</text>
<text x="97.9" y="72.9">2</text>
<text x="97.9" y="74.9">3</text>
<text x="97.9" y="76.8">4</text>
<text x="113.5" y="77.8" transform="rotate(-90 113.5 77.8)">A</text>
<text x="152.1" y="76.8">1</text>
<text x="152.1" y="72.9">4</text>
<text x="163.5" y="76.8">2</text>
<text x="163.5" y="72.9">3</text>
<text x="205.8" y="72.9">D13</text>
<text x="38.6" y="80.8">0402</text>
<text x="57.5" y="81.7" transform="rotate(-90 57.5 81.7)">S</text>
<text x="97.9" y="78.7">5</text>
<text x="97.9" y="82.6">6</text>
<text x="220.1" y="82.1">18.0pF</text>
<text x="50.2" y="84.6">0201</text>
<text x="67.1" y="89.4" transform="rotate(-90 67.1 89.4)">D</text>
<text x="97.9" y="84.5">7</text>
<text x="97.9" y="86.4">8</text>
<text x="97.9" y="88.4">9</text>
<text x="134.7" y="87.5" transform="rotate(-90 134.7 87.5)">A</text>
<text x="140.5" y="87.5" transform="rotate(-90 140.5 87.5)">A</text>
<text x="152.5" y="84.6">0402</text>
<text x="208.5" y="86.6">0201</text>
<text x="221.6" y="89.4" transform="rotate(-90 221.6 89.4)">1</text>
<text x="225.4" y="89.4" transform="rotate(-90 225.4 89.4)">2</text>
<text x="97.9" y="90.3">10</text>
<text x="97.9" y="92.2">11</text>
<text x="113.5" y="91.4" transform="rotate(-90 113.5 91.4)">C</text>
<text x="225.9" y="94.3">3225</text>
<text x="48.3" y="96.2">0402</text>
<text x="59.9" y="100.1">0201</text>
<text x="67.1" y="97.1" transform="rotate(-90 67.1 97.1)">S</text>
<text x="134.7" y="101.1" transform="rotate(-90 134.7 101.1)">C</text>
<text x="140.5" y="101.1" transform="rotate(-90 140.5 101.1)">C</text>
<text x="221.6" y="98.8" transform="rotate(-90 221.6 98.8)">4</text>
<text x="225.4" y="98.8" transform="rotate(-90 225.4 98.8)">3</text>
<text x="208.5" y="102">0201</text>
<text x="77.2" y="126.7">VCC_3V3</text>
<text x="161.7" y="136.7">1</text>
<text x="73.4" y="140.6">0402</text>
<text x="81.1" y="140.6">0402</text>
<text x="161.7" y="138.6">2</text>
<text x="161.7" y="140.5">3</text>
<text x="161.7" y="142.5">4</text>
<text x="161.7" y="144.4">5</text>
<text x="161.7" y="146.3">6</text>
<text x="161.7" y="148.3">7</text>
<text x="173.2" y="146.3">19</text>
<text x="160.8" y="154">10</text>
<text x="160.8" y="156">11</text>
<text x="161.7" y="150.2">8</text>
<text x="161.7" y="152.1">9</text>
<text x="160.8" y="157.9">12</text>
<text x="160.8" y="159.8">13</text>
<text x="160.8" y="161.8">14</text>
<text x="173.2" y="159.8">20</text>
<text x="160.8" y="163.7">15</text>
<text x="160.8" y="165.6">16</text>
<text x="160.8" y="167.6">17</text>
<text x="134.9" y="170.3">VCC_3V3</text>
<text x="160.8" y="169.5">18</text>
<text x="221.2" y="172.7">Title</text>
<text x="221.2" y="178.4">Size</text>
<text x="229" y="178.4">Document Number</text>
<text x="229" y="174.6">RoboMaster 开发板C型</text>
<text x="284.9" y="178.4">Rev</text>
<text x="221.2" y="184.2">Date:</text>
<text x="223.2" y="180.4">B</text>
<text x="229" y="180.4">&lt;Doc&gt;</text>
<text x="231.2" y="184.2">Thursday, December 05, 2019</text>
<text x="259.8" y="184.2">Sheet</text>
<text x="269.5" y="184.2">6</text>
<text x="275.3" y="184.2">of</text>
<text x="281.1" y="184.2">8</text>
<text x="286.9" y="180.4">V1.0</text>
</g>
<g font-size="1.7" fill="#000080">
<text x="211.8" y="8.6">U12C</text>
<text x="63.7" y="28.7">D12</text>
<text x="189.2" y="38.3">R37</text>
<text x="196.9" y="38.3">12.0R</text>
<text x="48.3" y="46">R179</text>
<text x="48.3" y="48">3.3KR</text>
<text x="57.9" y="46">R178</text>
<text x="57.9" y="48">5.6KR</text>
<text x="67.6" y="46">R177</text>
<text x="67.6" y="48">2.0KR</text>
<text x="106.2" y="51.8">L6</text>
<text x="139" y="49.9">D6</text>
<text x="50.2" y="59.5">Q7</text>
<text x="106.2" y="59.5">D7</text>
<text x="121.3" y="57.4" transform="rotate(-90 121.3 57.4)">C85</text>
<text x="125.2" y="57.4" transform="rotate(-90 125.2 57.4)">C86</text>
<text x="137.1" y="55.7">DSS34</text>
<text x="29" y="63.4">R100</text>
<text x="36.7" y="63.4">1.0KRG</text>
<text x="40.6" y="65.3">R101</text>
<text x="104.3" y="63.4">PESD12VV1BL</text>
<text x="121.3" y="64.9" transform="rotate(-90 121.3 64.9)">100nF</text>
<text x="125.2" y="64.9" transform="rotate(-90 125.2 64.9)">1uF</text>
<text x="40.6" y="67.3">10.0KR</text>
<text x="86.9" y="67.6">1.0A</text>
<text x="160.2" y="67.3">R58</text>
<text x="160.2" y="69.2">0.0R</text>
<text x="49.9" y="72" transform="rotate(-90 49.9 72)">YJL3400A</text>
<text x="59.9" y="75">Q8</text>
<text x="211.9" y="77.7">STM32F407IGH6TR</text>
<text x="38.6" y="78.8">R106</text>
<text x="46.4" y="78.8">1.0KRG</text>
<text x="50.2" y="80.8">R107</text>
<text x="50.2" y="82.7">10.0KR</text>
<text x="160.2" y="82.7">R65</text>
<text x="59.5" y="87.5" transform="rotate(-90 59.5 87.5)">YJL3400A</text>
<text x="111.7" y="84.4" transform="rotate(-90 111.7 84.4)">D35</text>
<text x="160.2" y="84.6">0.0R</text>
<text x="208.5" y="84.6">C140</text>
<text x="214.3" y="84.6">12.0pF</text>
<text x="48.3" y="94.3">R108</text>
<text x="56" y="94.3">1.0KRG</text>
<text x="69.5" y="90.4">Q9</text>
<text x="117.4" y="91.3" transform="rotate(-90 117.4 91.3)">PESD5V0F1BL</text>
<text x="132.9" y="93" transform="rotate(-90 132.9 93)">D8</text>
<text x="138.7" y="93" transform="rotate(-90 138.7 93)">D9</text>
<text x="225.9" y="92.4">12.0MHz</text>
<text x="227.8" y="90.4">X1</text>
<text x="59.9" y="96.2">R110</text>
<text x="59.9" y="98.1">10.0KR</text>
<text x="86.9" y="96.8">J7</text>
<text x="131" y="99.1" transform="rotate(-90 131 99.1)">PESD5V0F1BL</text>
<text x="144.5" y="101" transform="rotate(-90 144.5 101)">PESD5V0F1BL</text>
<text x="208.5" y="100.1">C139</text>
<text x="214.3" y="100.1">12.0pF</text>
<text x="69.2" y="102.9" transform="rotate(-90 69.2 102.9)">YJL3400A</text>
<text x="75.3" y="136.7">R205</text>
<text x="81.1" y="136.7">R204</text>
<text x="164.1" y="134.8">J33</text>
<text x="73.4" y="138.7">2.2KR</text>
<text x="81.1" y="138.7">2.2KR</text>
<text x="164.1" y="173.4">503480-1800</text>
</g>
<g font-size="1.7" fill="#f00">
<text x="171.1" y="17.8">[7]</text>
<text x="174.3" y="17.8">DRDY_IST8310</text>
<text x="171.1" y="24">[7]</text>
<text x="174.3" y="24">RSTN_IST8310</text>
<text x="174.7" y="29.4">[8]</text>
<text x="178" y="29.4">UART6_RX</text>
<text x="175.3" y="39.1">[8]</text>
<text x="178.5" y="39.1">UART6_TX</text>
<text x="189.6" y="45.8">OSC_OUT</text>
<text x="189.6" y="43.8">OSC_IN</text>
<text x="193.4" y="59.3">DCMI_HREF</text>
<text x="19.7" y="63.1">LED_B</text>
<text x="193.4" y="63.1">LED_B</text>
<text x="193.4" y="65.1">LED_G</text>
<text x="193.4" y="61.2">DCMI_D0</text>
<text x="193.4" y="67">LED_R</text>
<text x="118.1" y="77.9">USB_OTG [4]</text>
<text x="173.7" y="73.8">USB_DM</text>
<text x="173.7" y="77.7">USB_DP</text>
<text x="182" y="77.7">[4]</text>
<text x="182.2" y="73.8">[4]</text>
<text x="29.3" y="78.6">LED_G</text>
<text x="245.6" y="84.4">OSC_OUT</text>
<text x="39" y="94">LED_R</text>
<text x="245.6" y="99.8">OSC_IN</text>
<text x="126.4" y="137.5">[4]</text>
<text x="129.7" y="137.5">PCLK_OUT</text>
<text x="147.1" y="136.5">PCLK_OUT</text>
<text x="147.1" y="140.3">I2C1_SCL</text>
<text x="147.1" y="142.3">I2C1_SDA</text>
<text x="96.9" y="149.3">I2C1_SCL</text>
<text x="106.4" y="149.3">[4]</text>
<text x="123.7" y="147.2">[4]</text>
<text x="127" y="147.2">DCMI_VSYNC</text>
<text x="147.1" y="144.2">DCMI_HREF</text>
<text x="147.1" y="146.1">DCMI_VSYNC</text>
<text x="147.1" y="150">DCMI_D0</text>
<text x="83.4" y="151.9">PCLK_OUT</text>
<text x="83.4" y="153.8">DCMI_HREF</text>
<text x="83.4" y="155.8">DCMI_VSYNC</text>
<text x="96.9" y="151.2">I2C1_SDA</text>
<text x="106.6" y="151.2">[4]</text>
<text x="127.8" y="153">[4]</text>
<text x="127.8" y="154.9">[5]</text>
<text x="131.1" y="153">DCMI_D1</text>
<text x="131.1" y="154.9">DCMI_D2</text>
<text x="147.1" y="151.9">DCMI_D1</text>
<text x="147.1" y="153.8">DCMI_D2</text>
<text x="147.1" y="155.8">DCMI_D3</text>
<text x="127.8" y="156.8">[5]</text>
<text x="127.8" y="158.7">[5]</text>
<text x="127.8" y="160.7">[4]</text>
<text x="131.1" y="156.8">DCMI_D3</text>
<text x="131.1" y="158.7">DCMI_D4</text>
<text x="131.1" y="160.7">DCMI_D5</text>
<text x="147.1" y="157.7">DCMI_D4</text>
<text x="147.1" y="159.6">DCMI_D5</text>
<text x="147.1" y="161.6">DCMI_D6</text>
<text x="127.8" y="162.6">[5]</text>
<text x="127.8" y="164.5">[5]</text>
<text x="131.1" y="162.6">DCMI_D6</text>
<text x="131.1" y="164.5">DCMI_D7</text>
<text x="147.1" y="163.5">DCMI_D7</text>
</g>
<g font-size="1.7" fill="#004080">
<text x="211.4" y="12.4">PG0/FSMC_A10/EVENTOUT</text>
<text x="211.4" y="14.4">PG1/FSMC_A11/EVENTOUT</text>
<text x="211.4" y="16.3">PG2/FSMC_A12/EVENTOUT</text>
<text x="211.4" y="18.2">PG3/FSMC_A13/EVENTOUT</text>
<text x="211.4" y="20.1">PG4/FSMC_A14/EVENTOUT</text>
<text x="211.4" y="22.1">PG5/FSMC_A15/EVENTOUT</text>
<text x="211.4" y="24">PG6/FSMC_INT2/EVENTOUT</text>
<text x="211.4" y="25.9">PG7/FSMC_INT3/USART6_CK/EVENTOUT</text>
<text x="211.4" y="27.9">PG8/USART6_RTS/ETH_PPS_OUT/EVENTOUT</text>
<text x="211.4" y="29.8">PG9/USART6_RX/FSMC_NE2/FSMC_NCE3/EVENTOUT</text>
<text x="211.4" y="31.7">PG10/FSMC_NCE4_1/FSMC_NE3/EVENTOUT</text>
<text x="211.4" y="33.7">PG11/FSMC_NCE4_2/ETH_MII_TX_EN/ETH_RMII_TX_EN/EVENTOUT</text>
<text x="211.4" y="35.6">PG12/FSMC_NE4/USART6_RTS/EVENTOUT</text>
<text x="211.4" y="37.5">PG13/FSMC_A24/USART6_CTS/ETH_MII_TXD0/ETH_RMII_TXD0/EVENTOUT</text>
<text x="211.4" y="39.4">PG14/FSMC_A25/USART6_TX/ETH_MII_TXD1/ETH_RMII_TXD1/EVENTOUT</text>
<text x="211.4" y="41.4">PG15/USART6_CTS/DCMI_D13/EVENTOUT</text>
<text x="211.4" y="45.2">PH0-OSC_IN(PH0)/EVENTOUT/OSC_IN</text>
<text x="211.4" y="47.2">PH1-OSC_OUT(PH1)/EVENTOUT/OSC_OUT</text>
<text x="211.4" y="49.1">PH2/ETH_MII_CRS/EVENTOUT</text>
<text x="211.4" y="51">PH3/ETH_MII_COL/EVENTOUT</text>
<text x="211.4" y="53">PH4/I2C2_SCL/OTG_HS_ULPI_NXT/EVENTOUT</text>
<text x="211.4" y="54.9">PH5/I2C2_SDA/EVENTOUT</text>
<text x="211.4" y="56.8">PH6/I2C2_SMBA/TIM12_CH1/ETH_MII_RXD2/EVENTOUT</text>
<text x="211.4" y="58.7">PH7/I2C3_SCL/ETH_MII_RXD3/EVENTOUT</text>
<text x="211.4" y="60.7">PH8/I2C3_SDA/DCMI_HSYNC/EVENTOUT</text>
<text x="211.4" y="62.6">PH9/I2C3_SMBA/TIM12_CH2/DCMI_D0/EVENTOUT</text>
<text x="211.4" y="64.5">PH10/TIM5_CH1/DCMI_D1/EVENTOUT</text>
<text x="211.4" y="66.5">PH11/TIM5_CH2/DCMI_D2/EVENTOUT</text>
<text x="211.4" y="68.4">PH12/TIM5_CH3/DCMI_D3/EVENTOUT</text>
<text x="211.4" y="70.3">PH13/TIM8_CH1N/CAN1_TX/EVENTOUT</text>
<text x="90.8" y="72.3">VBUS</text>
<text x="92.9" y="74.2">DM</text>
<text x="93.1" y="76.1">DP</text>
<text x="211.4" y="72.3">PH14/TIM8_CH2N/DCMI_D4/EVENTOUT</text>
<text x="211.4" y="74.2">PH15/TIM8_CH3N/DCMI_D11/EVENTOUT</text>
<text x="89.1" y="83.8">SHELL1</text>
<text x="91.6" y="80">GND</text>
<text x="93.8" y="78">ID</text>
<text x="89.1" y="85.8">SHELL2</text>
<text x="89.1" y="87.7">SHELL3</text>
<text x="89.1" y="89.6">SHELL4</text>
<text x="89.1" y="91.6">SHELL5</text>
<text x="89.1" y="93.5">SHELL6</text>
<text x="165" y="137.9">1</text>
<text x="165" y="139.8">2</text>
<text x="165" y="141.7">3</text>
<text x="165" y="143.7">4</text>
<text x="165" y="145.6">5</text>
<text x="165" y="147.5">6</text>
<text x="165" y="149.5">7</text>
<text x="168.9" y="147.5">19</text>
<text x="165" y="151.4">8</text>
<text x="165" y="153.3">9</text>
<text x="165" y="155.2">10</text>
<text x="165" y="157.2">11</text>
<text x="165" y="159.1">12</text>
<text x="165" y="161">13</text>
<text x="168.9" y="161">20</text>
<text x="165" y="163">14</text>
<text x="165" y="164.9">15</text>
<text x="165" y="166.8">16</text>
<text x="165" y="168.8">17</text>
<text x="165" y="170.7">18</text>
</g>
<text font-size="1.7" fill="#808000" x="164.1" y="38.5">用户串口3pin</text>
<g font-size="1.7" fill="#c0c0c0">
<text x="135.1" y="61.5">R211</text>
<text x="137.1" y="63.4">NC</text>
<text x="142.9" y="61.5">0.0R</text>
<text x="142.9" y="63.4">0603</text>
<text x="154.4" y="80.4">L12</text>
<text x="162.2" y="78.8">NC</text>
<text x="241.3" y="90.4">R168</text>
<text x="241.3" y="94.3">1M</text>
<text x="241.3" y="92.4">0201</text>
<text x="241.3" y="96.2">NC</text>
<text x="98.5" y="159.9">R201</text>
<text x="98.5" y="161.8">330.0R</text>
<text x="108.1" y="159.9">R202</text>
<text x="108.1" y="161.8">330.0R</text>
<text x="117.8" y="159.9">R203</text>
<text x="117.8" y="161.8">330.0R</text>
<text x="98.5" y="163.8">0201</text>
<text x="98.5" y="165.7">NC</text>
<text x="108.1" y="163.8">0201</text>
<text x="108.1" y="165.7">NC</text>
<text x="117.8" y="163.8">0201</text>
<text x="117.8" y="165.7">NC</text>
</g>
<g font-size="1.6" fill="#0080ff">
<text x="50.7" y="30.9" transform="rotate(90 50.7 30.9)">B</text>
<text x="56.4" y="30.9" transform="rotate(90 56.4 30.9)">G</text>
<text x="62.2" y="30.9" transform="rotate(90 62.2 30.9)">R</text>
</g>
<g font-size="1.4">
<text x="30.9" y="1.4">5</text>
<text x="88.8" y="1.4">4</text>
<text x="146.7" y="1.4">3</text>
<text x="204.6" y="1.4">2</text>
<text x="262.6" y="1.4">1</text>
<text x=".5" y="26.1">D</text>
<text x="292" y="26.1">D</text>
<text x=".5" y="71.9">C</text>
<text x="292" y="71.9">C</text>
<text x=".5" y="117.8">B</text>
<text x="292" y="117.8">B</text>
<text x=".5" y="163.6">A</text>
<text x="292" y="163.6">A</text>
<text x="30.9" y="186.8">5</text>
<text x="88.8" y="186.8">4</text>
<text x="146.7" y="186.8">3</text>
<text x="204.6" y="186.8">2</text>
<text x="262.6" y="186.8">1</text>
</g>
</svg>
